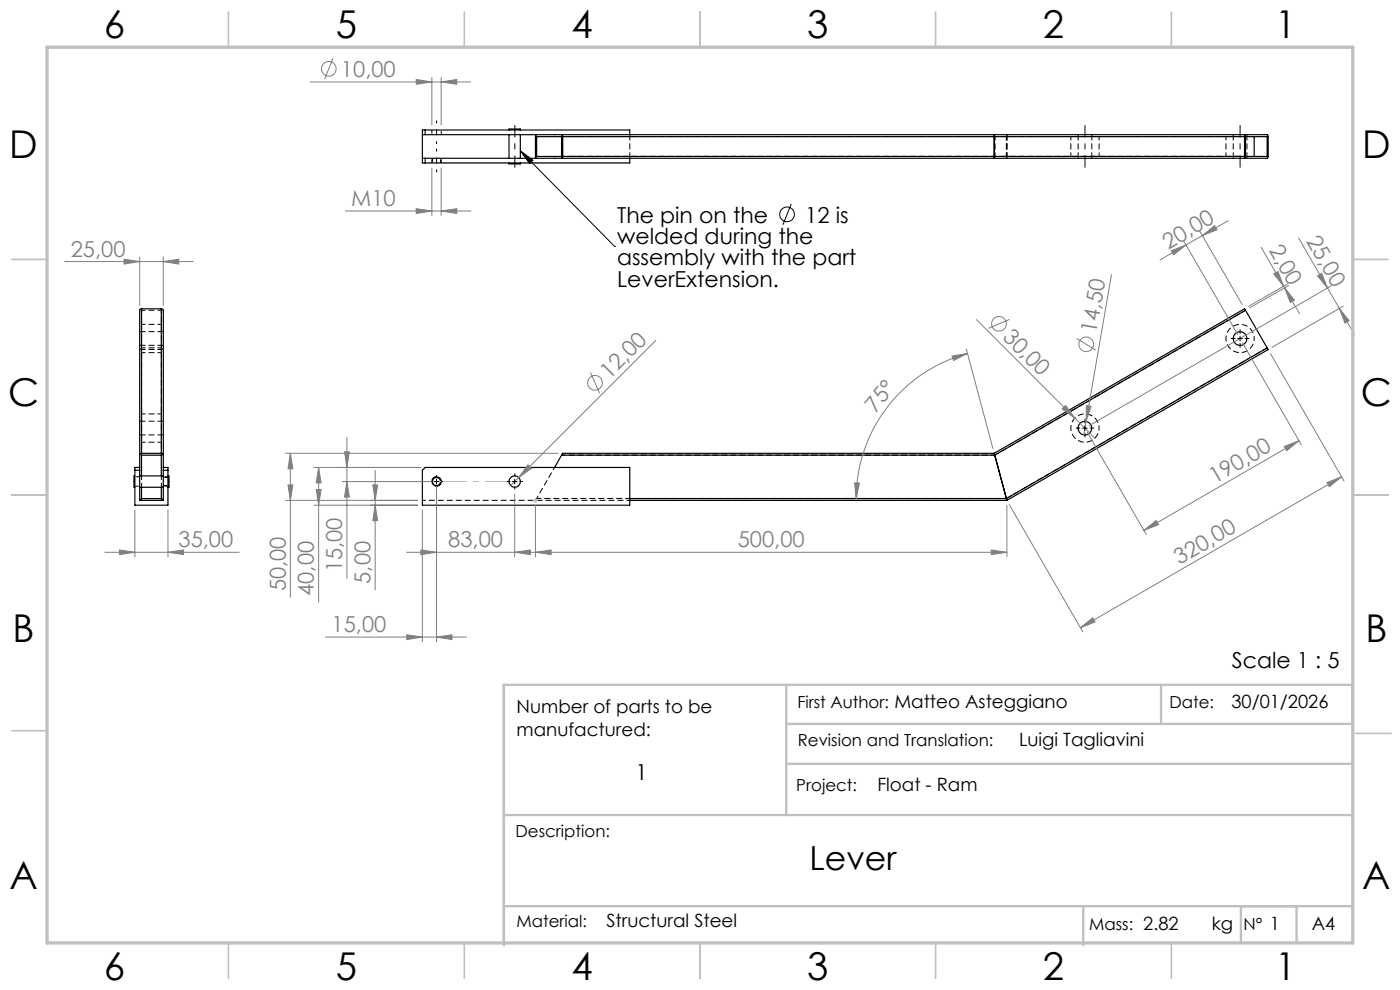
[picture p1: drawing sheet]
<svg xmlns="http://www.w3.org/2000/svg" width="297mm" height="210mm" viewBox="0 0 297 210" stroke-linecap="round" stroke-linejoin="round" font-family="sans-serif">
<path d="M133.6 105.7h-19.8" fill="none" stroke="#000" stroke-width=".21" stroke-dasharray="1.3 .6" stroke-dashoffset=".3" stroke-linecap="butt"/>
<g fill="none" stroke="#000" stroke-width=".21" stroke-dasharray="1.3 .6" stroke-linecap="butt">
<path d="M113.8 29h-.2M113.8 33.2h-.2M133.6 33.6v-.4M133.6 29v-.4M213.5 28.6l.1 .4M213.6 33.2l-.1 .4M228.7 28.6v5M231.6 33.6v-5M261.6 28.6v5M264.5 33.6v-5M268.8 29h.2M269 33.2h-.2"/>
<path d="M29.6 73.3h5M30 74.1l-.2-.1-.2-.2M34.6 73.8l-.1 .2-.3 .1M34.6 70.4h-5M29.6 92.3h5M34.6 89.4h-5M30 106.1v-.4M34.2 105.7v.4M113.8 105.7l-.2 .4"/>
</g>
<g fill="none" stroke="#000" stroke-width=".21" stroke-dasharray="1.3 .6" stroke-dashoffset=".5" stroke-linecap="butt">
<path d="M91.6 27.6v1M91.6 34.6v-1M91.8 33.6v1M93.5 34.6v-1M93.6 28.6v-1M93.6 34.6v-1M30 96.5v-30.7M34.2 96.5v-30.7M28.6 103.1h1M29.6 101.1h-1M34.6 103h1M35.6 101.3h-1"/>
<path d="M35.6 103.1h-1M35.6 101.1h-1M133.6 106.1h-44"/>
</g>
<path d="M117.7 99.1l-3.9 6.6" fill="none" stroke="#000" stroke-width=".21" stroke-dasharray="1.3 .6" stroke-dashoffset=".6" stroke-linecap="butt"/>
<path d="M211 33.2h53.2M211 29h53.2M266.1 71.8a3 3 0 0 1-4.4 2.7 3 3 0 0 1-.4-5.1 3 3 0 0 1 4.7 1.9l.1 .5M233.2 90.8a3 3 0 0 1-4.4 2.7 3 3 0 0 1-.4-5.1 3 3 0 0 1 4.7 1.9l.1 .5M213.5 105.7h-79.9" fill="none" stroke="#000" stroke-width=".21" stroke-dasharray="1.3 .6" stroke-dashoffset=".7" stroke-linecap="butt"/>
<g fill="none" stroke="#000" stroke-width=".21" stroke-dasharray="1.3 .6" stroke-dashoffset=".4" stroke-linecap="butt">
<path d="M133.6 33.2v-4.2M211 33.2v-4.2M211 29h-91.8M211 33.2h-91.8M211 29v4.2M213.5 29v4.2M213.5 33.2v-4.2M213.6 33.2v-4.2M213.6 29v4.2M227.2 29v4.2M233.2 33.2v-4.2M260.1 29v4.2"/>
<path d="M30 74.1h4.2M30 65.8h4.2M30 74.8h4.2M34.2 73.8h-4.2M34.2 68.8h-4.2M30 93.8h4.2M34.2 87.8h-4.2M211 96.5h-91.8M211 96.5l53.2-30.7M30 103.3v-2.4M34.2 100.9v2.4M93.6 102.1a1 1 0 0 0-1.4-.9 1 1 0 0 0-.2 1.7 1 1 0 0 0 1.6-.5v-.3"/>
</g>
<path d="M213.5 105.7l55.3-31.9" fill="none" stroke="#000" stroke-width=".21" stroke-dasharray="1.3 .6" stroke-dashoffset=".1" stroke-linecap="butt"/>
<g fill="none" stroke="#000" stroke-width=".25">
<path d="M89.6 28.6h179.3l.1 .3v4.4l-.1 .3h-179.3M90.2 27.6v1M90.2 33.6v1M108 27.6v-.2h2.4v.2M108 34.6v.2h2.4v-.2M108 28.6v5M110.4 28.6v5M113.8 28.6l-.2 .3v4.4l.2 .3M113.8 29h5.3v4.2h-5.3zM119.1 28.6l.3 .4M119.4 33.2l-.3 .4M119.4 29h144.6"/>
<path d="M119.4 29v4.2M119.4 33.2h144.6M133.6 28.6v-1h-44v7h44v-1M210.9 33.2l.1 .4zM210.9 29v4.2M211 28.6l-.1 .4zM264 33.2l.2 .4M264 29v4.2M264.2 28.6l-.2 .4M264.2 29h4.6v4.2h-4.6zM266.1 29v4.2M30 65.5l-.4 .3v40.3h5v-40.3l-.4-.3"/>
<path d="M30 65.5v30.7M30 65.5h4.2M34.2 65.5v30.7M264.2 65.8l-.2-.3-53.1 30.7M264.2 65.8l-53.2 30.7M264.2 65.8l4.6 8M268.8 73.8l.2 .3-55.4 32M268.8 73.8l-55.3 32M28.6 99.8h1M29.6 99.2h-1v8h7v-8h-1M30 96.2h-.2l-.2 .3M30 96.2h4.2"/>
<path d="M34.2 96.2h.2l.2 .3M34.6 99.8h1M90.2 99.2h43.4v8h-44v-7.4zM119.1 96.5h91.9M119.1 96.5l-1.4 2.7M210.9 96.2l.1 .3M210.9 96.2h-91.6l-.2 .3M211 96.5l2.5 9.3M28.6 101h-.2v2.4h.2M29.6 105.8l.1 .2 .3 .1M29.6 101h5M29.6 103.4h5"/>
<path d="M30 101v-4.5h4.2v4.5M30 103.4v2.4h4.2v-2.4M34.6 105.8l-.2 .3h-.2M35.6 101h.2v2.4h-.2M133.6 105.8h79.9M133.6 106.1h80M213.5 105.8l.1 .3"/>
<circle cx="263.1" cy="71.8" r="1.44"/>
<circle cx="230.2" cy="90.8" r="1.45"/>
<circle cx="92.6" cy="102.2" r=".85"/>
<circle cx="109.2" cy="102.1" r="1.2"/>
</g>
<g fill="none" stroke="#808080" stroke-width=".21">
<path d="M65.8 17.4h34.1M70.6 12.4l-1.7 4.4M88.3 16.9l3.3 .5-3.3 .5zM91.6 16.4v10.2M93.6 17.4l3.3-.5v1zM93.6 16.4v10.2M91.6 35.6v10.2M93.6 35.6v10.2M13.7 55.5h27.3M26.3 55l3.3 .5-3.3 .5zM29.6 54.5v10.3M34.6 55.5l3.3-.5v1z"/>
<path d="M34.6 54.5v10.3M73.2 44.8h26.7M88.3 44.3l3.3 .5-3.3 .5zM93.6 44.8l3.3-.5v1zM235.8 58.2l-5.4 31.2M248.5 53.2l3.1-1.2-2.6 2.1zM251.1 51.1l11.5 19.9M251.6 52l-5.5 3.1M254.6 49.1l8.9 15.5M255.1 50l2.6-2.1 .5 .8zM255.1 50l-3.5 2M260.6 46.8l-5.5 3.2"/>
<path d="M267.5 52.4l4.8 8.3M270.2 58.1l.9-.5 1.2 3.1zM275.5 50.5l6.1 10.6M279.5 58.5l.9-.5 1.2 3.1zM125.3 79l1.9 4.4M139.1 72.2l-30.8 30.8M202 75.5l3.2-.5-2.9 1.5zM205 74l5.6 21.2M205.2 75a31.9 31.9 0 0 0-23.6 30.8M207.2 67.8l20.8 20.9M214.1 67.8l-4.4 1.8M228.4 71.8l4.1 2.5"/>
<path d="M263.6 72.7l12.5 21.7M269.5 75l15.6 27M272.3 60.7l.2 .4M272.5 61.1l2.1 2.6-.9 .5zM272.5 61.1l3.2 5.5M273.2 60.2l-8.3 4.8M273.4 60.6l-8.3 4.7M281.6 61.1l5.7 9.8M282.5 60.6l-51.5 29.7M284.1 65.4l2.1 2.6-.9 .5zM285 64.9l-15.1 8.8M60.6 96.2h57.8"/>
<path d="M61.6 96.2l.5 3.2h-1zM61.6 96.2v30.5M66.6 99.2h22.6M67.6 99.2l.5 3.2h-1zM67.6 99.2v28.5M73.1 95.8h1l-.5 3.4zM73.6 92.8v29.9M79.6 99.8v25.3M112 98.6l.7 .7-2.7 2zM226.1 86l1.9 2.7-2.7-2zM228 88.7l4.3 4.2M230.4 89.4l-.5 2.8"/>
<path d="M230.5 86l1 .2-1.1 3.2zM230.6 91.7l12.6 21.7M272.5 94.7l3.1-1.2-2.6 2.1zM275.6 93.5l-32.9 19M22.3 117.1h28.5M25.3 116.7l3.3 .4-3.3 .5zM28.6 108.2v9.9M35.6 117.1l3.3-.4v.9zM35.6 108.2v9.9M60.6 106.1h28M61.1 102.9h1l-.5 3.2zM66.6 107.2h22"/>
<path d="M67.1 103.8h1l-.5 3.4zM72.6 102.2h19M73.6 102.2l.5 3.2h-1zM79.1 102.9h1l-.5 3.2zM79.6 107.2l.5 3.2h-1zM86.3 117.1h127.3M89.3 116.7l3.3 .4-3.3 .5zM89.6 108.2v28M92.6 103.1v33.1M109.2 117.1l3.3-.4v.9zM109.2 104.8v13.3M113.6 117.1l3.3-.4v.9z"/>
<path d="M113.6 107.2v10.9M181.3 102.4l1 .1-.7 3.3zM210.3 116.7l3.3 .4-3.3 .5zM213.6 107.2v10.9M214.1 107l15.6 27M242.7 112.5l2.6-2.1 .5 .9zM281.5 102.4l3.1-1.3-2.6 2.1zM284.6 101.1l-55.4 32.1M69 135.1h30M86.3 134.6l3.3 .5-3.3 .6zM92.6 135.1l3.3-.5v1.1zM229.2 133.2l2.6-2.2 .5 .9z"/>
<circle cx="69.7" cy="14.6" r="1.55"/>
<circle cx="211.9" cy="68.7" r="1.56"/>
<circle cx="230.4" cy="73" r="1.56"/>
<circle cx="126.2" cy="81.2" r="1.55"/>
</g>
<g fill="none" stroke="#000" stroke-width=".21">
<path d="M110.4 32l2.7 2-.7 .7zM110.4 32l20 20.3M130.4 52.3h.1M167.9 43.2l-1.8 4.5M262.6 71.8h1M263.1 71.3v1M229.7 90.8h.9M230.2 90.3v1M91.6 102.4a1 1 0 0 1 .9-1.3 1 1 0 0 1 1.1 1.1 1 1 0 0 1-1.2 .9M92.1 102.2h1M92.6 101.7v.9M108.7 102.2h1"/>
<path d="M109.2 101.7v.9"/>
<circle cx="167" cy="45.5" r="1.55"/>
</g>
<path d="M113.1 106.1h1M113.2 105.8l.7 .7M113.6 105.6v1M113.9 105.8l-.7 .7" fill="none" stroke="#c0c0c0" stroke-width=".21"/>
<path d="M92.6 25.6v5M92.6 31.6v5" fill="none" stroke="#000" stroke-width=".21" stroke-dasharray="15.2 1.3 1.3 1.3" stroke-dashoffset="14.6" stroke-linecap="butt"/>
<path d="M109.2 35.6v-9M230.2 26.6v9M263.1 35.6v-9" fill="none" stroke="#000" stroke-width=".21" stroke-dasharray="15.2 1.3 1.3 1.3" stroke-dashoffset="12.6" stroke-linecap="butt"/>
<path d="M109.2 102.1h-16.6" fill="none" stroke="#c0c0c0" stroke-width=".21" stroke-dasharray="15.2 1.3 1.3 1.3" stroke-dashoffset="8.8" stroke-linecap="butt"/>
<g fill="none" stroke="#000" stroke-width=".21" stroke-dasharray="15.2 1.3 1.3 1.3" stroke-linecap="butt">
<path d="M262.1 71.8h-1M263.1 70.8v-.9M263.1 72.8v1M264.1 71.8h.9M229.2 90.8h-1M230.2 89.8v-.9M230.2 91.8v1M231.2 90.8h.9M91.6 102.1h-.3M92.6 101.1v-.3M92.6 103.1v.4M93.6 102.1h.4"/>
<path d="M108.2 102.1h-.7M109.2 101.1v-.7M109.2 103.1v.7M110.2 102.1h.7"/>
</g>
<g fill="none" stroke="#c0c0c0" stroke-width=".35">
<path d="M48.5 2.5v7.5M98.5 2.5v7.5M148.5 2.5v7.5M198.5 2.5v7.5M248.5 2.5v7.5M2.5 55h7.5M287 55h7.5M2.5 105h7.5M287 105h7.5M2.5 155h7.5M287.6 155.6h7.5M48.5 200v7.5"/>
<path d="M98.5 200v7.5M148.5 200v7.5M198.5 200v7.5M248.5 200v7.5"/>
</g>
<path d="M166.8 153.6h120.1v-8.3h-180v55.2M166.8 145.3v27.6M246.3 145.3v8.3M106.9 172.9h180M166.8 162h120.1M106.9 192.2h180M229.8 192.2v8.3M263.2 192.2v7.7M275.1 192.2v7.7" fill="none" stroke="#c0c0c0" stroke-width=".5"/>
<path d="M10 10h277v190h-277z" fill="none" stroke="#c0c0c0" stroke-width=".7"/>
<g fill="#808080">
<path d="M226.1 86l1.9 2.7-2.7-2z"/>
<path d="M112 98.6l.7 .7-2.7 2z"/>
<path d="M230.5 86l1 .2-1.1 3.2z"/>
<path d="M272.5 61.1l2.1 2.6-.9 .5zM270.2 58.1l.9-.5 1.2 3.1z"/>
<path d="M284.1 65.4l2.1 2.6-.9 .5zM279.5 58.5l.9-.5 1.2 3.1z"/>
<path d="M92.6 135.1l3.3-.5v1.1zM86.3 134.6l3.3 .5-3.3 .6z"/>
<path d="M89.3 116.7l3.3 .4-3.3 .5zM109.2 117.1l3.3-.4v.9z"/>
<path d="M229.2 133.2l2.6-2.2 .5 .9zM281.5 102.4l3.1-1.3-2.6 2.1zM248.5 53.2l3.1-1.2-2.6 2.1zM255.1 50l2.6-2.1 .5 .8z"/>
<path d="M242.7 112.5l2.6-2.1 .5 .9zM272.5 94.7l3.1-1.2-2.6 2.1z"/>
<path d="M202 75.5l3.2-.5-2.9 1.5zM181.3 102.4l1 .1-.7 3.3z"/>
<path d="M61.1 102.9h1l-.5 3.2zM61.6 96.2l.5 3.2h-1zM67.1 103.8h1l-.5 3.4zM67.6 99.2l.5 3.2h-1zM79.6 107.2l.5 3.2h-1zM79.1 102.9h1l-.5 3.2zM73.6 102.2l.5 3.2h-1zM73.1 95.8h1l-.5 3.4z"/>
<path d="M113.6 117.1l3.3-.4v.9zM210.3 116.7l3.3 .4-3.3 .5z"/>
<path d="M25.3 116.7l3.3 .4-3.3 .5zM35.6 117.1l3.3-.4v.9z"/>
<path d="M26.3 55l3.3 .5-3.3 .5zM34.6 55.5l3.3-.5v1z"/>
</g>
<path d="M110.4 32l2.7 2-.7 .7z" fill="#000"/>
<path d="M88.3 44.3l3.3 .5-3.3 .5zM93.6 44.8l3.3-.5v1zM88.3 16.9l3.3 .5-3.3 .5zM93.6 17.4l3.3-.5v1z" fill="#808080"/>
<g font-size="8.1">
<text x="22" y="8">6</text>
<text x="71.2" y="8">5</text>
<text x="121.2" y="8">4</text>
<text x="171.2" y="8">3</text>
<text x="221.2" y="8">2</text>
<text x="270.5" y="8">1</text>
<text x="2" y="33.6">D</text>
<text x="289" y="33.6">D</text>
<text x="1.7" y="86.1">C</text>
<text x="288.7" y="86.1">C</text>
<text x="2.7" y="136.1">B</text>
<text x="289.7" y="136.1">B</text>
<text x="2" y="188.6">A</text>
<text x="289" y="188.6">A</text>
<text x="22" y="208">6</text>
<text x="71.2" y="208">5</text>
<text x="121.2" y="208">4</text>
<text x="171.2" y="208">3</text>
<text x="221.2" y="208">2</text>
<text x="270.5" y="208">1</text>
</g>
<text font-size="7.1" x="171.7" y="184.5">Lever</text>
<g font-size="4.7" fill="#808080">
<text x="72.3" y="16.3">10,00</text>
<text x="74.5" y="43.7">M10</text>
<text x="247.9" y="53" transform="rotate(-30 247.9 53)">20,00</text>
<text x="269.1" y="53" transform="rotate(60 269.1 53)">2,00</text>
<text x="277" y="51.1" transform="rotate(60 277 51.1)">25,00</text>
<text x="15" y="54.5">25,00</text>
<text x="212.5" y="71.7" transform="rotate(45 212.5 71.7)">30,00</text>
<text x="232.6" y="70.8" transform="rotate(-80 232.6 70.8)">14,50</text>
<text x="129.3" y="80.6" transform="rotate(-45 129.3 80.6)">12,00</text>
<text x="185.8" y="87.8" transform="rotate(-51 185.8 87.8)">75°</text>
<text x="257.7" y="102.6" transform="rotate(-30 257.7 102.6)">190,00</text>
<text x="37.9" y="116.1">35,00</text>
<text x="95.1" y="116.1">83,00</text>
<text x="156.5" y="116.1">500,00</text>
<text x="250.3" y="119.8" transform="rotate(-30 250.3 119.8)">320,00</text>
<text x="60.6" y="125.4" transform="rotate(-90 60.6 125.4)">50,00</text>
<text x="72.6" y="121.4" transform="rotate(-90 72.6 121.4)">15,00</text>
<text x="78.6" y="123.8" transform="rotate(-90 78.6 123.8)">5,00</text>
<text x="66.6" y="126.4" transform="rotate(-90 66.6 126.4)">40,00</text>
<text x="70.3" y="134.1">15,00</text>
</g>
<g font-size="4.7">
<text x="130.9" y="47.2">The pin on the</text>
<text x="170.8" y="47.2">12 is</text>
<text x="130.9" y="51.7">welded during the</text>
<text x="130.9" y="56.3">assembly with the part</text>
<text x="130.9" y="60.8">LeverExtension.</text>
<text x="261.3" y="141.6">Scale 1 : 5</text>
<text x="134.8" y="165.4">1</text>
</g>
<g font-size="3.9">
<text x="109.6" y="151.2">Number of parts to be</text>
<text x="261.2" y="150.2">30/01/2026</text>
<text x="109.6" y="156.1">manufactured:</text>
<text x="216.2" y="158.3">Luigi Tagliavini</text>
<text x="186.1" y="167.8">Float - Ram</text>
<text x="128.7" y="196.7">Structural Steel</text>
<text x="257.1" y="197.3">kg</text>
<text x="278.3" y="197.4">A4</text>
</g>
<g font-size="3.5">
<text x="169.2" y="150.1">First Author: Matteo Asteggiano</text>
<text x="248.1" y="150.1">Date:</text>
<text x="169.3" y="158.3">Revision and Translation:</text>
<text x="168.9" y="167.8">Project:</text>
<text x="109.4" y="177.5">Description:</text>
<text x="109.6" y="196.7">Material:</text>
<text x="231.1" y="197.3">Mass: 2.82</text>
<text x="263.8" y="197.3">N° 1</text>
</g>
</svg>
